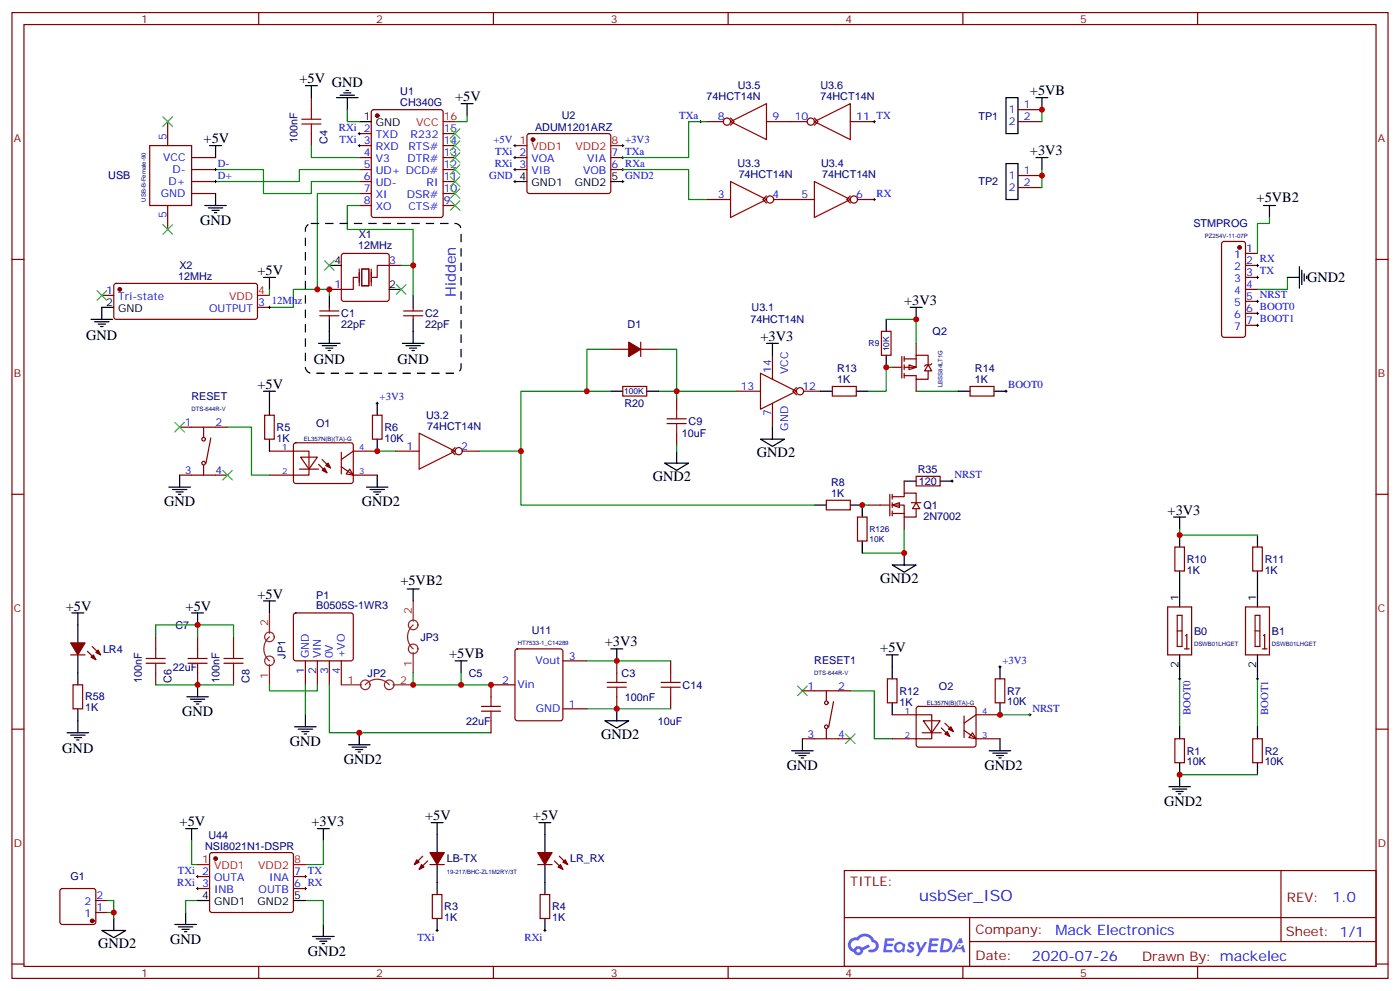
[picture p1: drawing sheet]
<svg xmlns="http://www.w3.org/2000/svg" width="412mm" height="292mm" viewBox="0 0 412 292" stroke-linecap="round" stroke-linejoin="round" font-family="sans-serif">
<g fill="none" stroke="#870000" stroke-width=".35">
<path d="M3.5 3.7h405.4v284.3h-405.4zM7.1 7.2h398.2v277.3h-398.2zM76.2 3.7v3.5M145.3 3.7v3.5M214.5 3.7v3.5M283.6 3.7v3.5M352.8 3.7v3.5M3.5 76.4h3.6M405.3 76.4h3.6M3.5 145.5h3.6M405.3 145.5h3.6M3.5 214.7h3.6"/>
<path d="M405.3 214.7h3.6M248.7 256.3h156.6v28.2h-156.6zM377.3 256.3v20.9M248.7 270.1h156.5M285.6 277.2h119.6M285.6 270.1v14.2M3.5 283.8h3.6M76.2 284.5v3.5M145.3 284.5v3.5M214.5 284.5v3.5M283.6 284.5v3.5M352.8 284.5v3.5"/>
<path d="M405.3 283.8h3.6"/>
</g>
<g fill="#5487ff">
<path d="M267.7 277.5a1.22 1.22 0 0 1 1.7 .2l-.4 .6a.47 .47 0 0 0-.3-.4 .47 .47 0 0 0-.5 .2l.1 .2a1.14 1.14 0 0 1 .8 1.8 1.14 1.14 0 0 1-1.9 0l-.2-.2 .5-.6 .7 .5a.29 .29 0 0 0 .3-.3 .29 .29 0 0 0-.2-.3 1.04 1.04 0 0 1-.6-1.7z"/>
<path d="M260.7 276.2h2.4l.3 .2-.2 .5-1.8 .1-.1 .8h1.5l.3 .4-.3 .4h-1.6l-.2 1.1h1.7l.2 .3-.2 .3-2.6 .1z"/>
<path d="M273.8 276.2h2.4l.3 .2-.1 .5-1.8 .1-.2 .8h1.6l.3 .4-.4 .4-1.6-.1-.1 1.1 1.7 .1 .2 .3-.2 .3-2.6 .1z"/>
<path d="M282.6 276.2h.7l.3 1.3-.6 .3a.69 .69 0 0 0-1 .3 .69 .69 0 0 0 .4 .9 .69 .69 0 0 0 .9-.6l.5-.2 .6 2.2h-.8l-.2-.9h-1.8l-.5 .9h-.8z"/>
<path d="M269.8 277.3h.8l.6 1.8 1.1-1.8h.9l-2.6 4.2h-.8l.9-1.5z"/>
<path d="M277.4 276.2l-.6 4.2h1.3a2.11 2.11 0 0 0 2.5-2.1 2.11 2.11 0 0 0-2.5-2.1zM278.1 277a1.39 1.39 0 0 1 1.7 1.4 1.39 1.39 0 0 1-1.8 1.2h-.3z"/>
<path d="M263.7 277.8a1.54 1.54 0 0 0-.1 2.2 1.54 1.54 0 0 0 2.2 .1l.6 .3 .3-2.3-.2-.3h-.4a1.49 1.49 0 0 0-2.4 0zM264 278.8a.94 .94 0 0 1 1.8 0 .94 .94 0 0 1-1.8 0z"/>
<path d="M250.4 276.6a2.18 2.18 0 0 0 1.1 3.7 1.44 1.44 0 0 0 1.6 .9 1.44 1.44 0 0 0 1.2-1.4l2-1.1-.5-.7-1.9 1a1.47 1.47 0 0 0-2.4 .4 1.39 1.39 0 0 1-.7-1.9 1.39 1.39 0 0 1 2-.5 2.12 2.12 0 0 1 2.2-1.3 2.12 2.12 0 0 1 1.9 1.7 1.14 1.14 0 0 1 1.1 1.4 1.14 1.14 0 0 1-1.7 .7 .43 .43 0 0 0-.5 .4 .43 .43 0 0 0 .4 .5 1.98 1.98 0 0 0 2.5-1.2 1.98 1.98 0 0 0-1.2-2.6 3.1 3.1 0 0 0-5.3-.6l-.9 .1zM252.3 279.9a.55 .55 0 0 1 1.1 0 .55 .55 0 0 1-1.1 0z"/>
<circle cx="282.6" cy="278.3" r=".26"/>
</g>
<g fill="none" stroke="#870000" stroke-width=".35">
<path d="M49.4 35.8v7.1M91.7 28.8v3.5M91.7 39.3v3.6M105.8 39.3h3.6M109.6 32.5l.5-.2h19.7l.7 .4v30.6l-.4 .7h-20l-.7-.4v-30.6zM130.5 39.3h3.6M155.5 39.5l.4-.2h23.3l.5 .2 .2 .5v16.5l-.7 .5-23.5-.1-.5-.6v-16.3zM208.1 35.8h5M215.2 34.7l1.1 1.1-1.1 1.1M225.8 35.8h12M239.9 34.7l1 1.1-1 1.1M250.5 35.8h7"/>
<path d="M44.1 42.9h12.3v17.6h-12.3zM56.4 46.4h7.1M56.4 49.9h7.1M56.4 53.4h7.1M56.4 57h7.1M105.8 42.9h3.6M105.8 46.4h3.6M105.8 49.9h3.6M105.8 53.4h3.6M105.8 57h3.6M130.5 42.9h3.6M130.5 46.4h3.6"/>
<path d="M130.5 49.9h3.6M130.5 53.4h3.6M130.5 57h3.6M151.7 46.4h3.5M151.7 49.9h3.5M179.9 46.4h3.5M179.9 49.9h3.5M208.1 58.7h7.1M225.8 57.7l-1.1 1 1.1 1.1M227.9 58.7h12M250.5 57.7l-1.1 1 1.1 1.1M252.6 58.7h4.9"/>
<path d="M49.4 60.5v7.1M100.8 74.8l.4-.2h12.7l.5 .2 .3 .5v12.7l-.3 .5-.5 .2h-12.7l-.5-.2-.2-.5v-12.7zM105.8 60.5h3.6M114.7 78.1h3.5M130.5 60.5h3.6M360.1 71.3l.4-.2h5.7l.6 .4 .1 27.1-.2 .5-.5 .2h-5.7l-.5-.2-.2-.5v-26.8zM366.9 78.1h3.5M366.9 74.6h3.5M94.2 93h5.6M94.2 91.5h5.6M97 85.2h3.5M97 90.5v1"/>
<path d="M97 93v1M118.9 93h5.6M118.9 91.5h5.6M121.7 90.5v1M121.7 93v1M366.9 85.2h3.5M366.9 81.7h3.5M366.9 88.7h3.5M366.9 92.3h3.5M366.9 95.8h3.5M179.9 102.8h5.3M183.4 113.8h7.1v2.8h-7.1z"/>
<path d="M188.7 100.7v4.3M188.7 102.8h5.3M199.3 116.9v3.6M217 115.2h7M227.5 104.6v7.1M227.5 118.7v7.1M234.6 114.1l-1.1 1.1 1.1 1M236.7 115.2h5M52.9 139.9h14.1M52.9 125.8h14.1M60 125.8v2.8M60 137.1v2.8"/>
<path d="M62.1 128.9l-1.4 7.4M78 122.2h2.8v7.1h-2.8zM79.4 132.8h11.6v7.1h-11.6M86.7 130.6l.4-.2h16.5l.5 .7-.1 10.8-.6 .4h-16.5l-.5-.7v-10.5zM88.2 138.1h5.6M88.5 134.6h5l-2.5 3.5zM93.8 136.7l2.5 2.5M94.9 135.3l2.5 2.5M100.5 137.4l3.6 2.5h7M100.5 133.2v6.3M103 138.1l1.1 1.8-2.1-.4zM109.7 122.2h2.8v7.1h-2.8z"/>
<path d="M111.1 132.8h-7l-3.6 2.5M116.4 132.8h7.1M134.1 131.8l-1.1 1 1.1 1.1M136.2 132.8h4.9M199.3 127.5v3.6M269.9 140.2h7v2.9h-7zM344 178.7h7v14.1h-7zM346.1 161h2.8v7.1h-2.8zM366.9 178.7h7v14.1h-7zM369 161h2.8v7.1h-2.8zM20.8 192.8h4.2M25.8 191.7l2.4 2.5"/>
<path d="M27.2 190.3l2.4 2.5M45.9 187.5v3.5M45.9 198.1v3.5M58.2 187.5v3.5M58.2 198.1v3.5M68.8 187.5v3.5M68.8 198.1v3.5M86.7 180.7l.4-.3h16.3l.5 .3 .2 .5v12.7l-.3 .5-.4 .2h-16.3l-.5-.3-.2-.4v-12.7zM90 194.6v7M93.5 194.6v7M97 194.6v7M100.5 194.6v7"/>
<path d="M151.9 191.2l.5-.2h12.7l.7 .5v20l-.5 .6-12.9 .1-.7-.5v-20zM165.8 194.6h7.1M181.7 194.6v3.5M197.6 194.6v3.5M261.4 199.8h2.8v7.1h-2.8zM293.2 199.8h2.8v7.1h-2.8zM346.8 181.2h1.4v9.1h-1.4zM346.8 185.7h1.4M348.9 191h1.4M349.2 187.1l.4-.3v4.2M369.7 181.2h1.4v9.1h-1.4zM369.7 185.7h1.4"/>
<path d="M371.8 191h1.4M372.2 187.1l.3-.3v4.2M21.5 201.6h2.8v7.1h-2.8zM144.6 212.2v3.5M151.7 201.6h-7.1v3.5M165.8 208.7h7.1M181.7 205.1v3.6M197.6 205.1v3.6M236.4 217.5h14.1M236.4 203.4h14.1M243.4 203.4v2.8M243.4 214.7v2.8"/>
<path d="M245.5 206.6l-1.4 7.4M262.8 210.4h11.7v7.1h-11.7M270.1 208.2l.5-.2h16.5l.4 .7-.1 10.8-.6 .5-16.5-.1-.4-.6v-10.6zM271.6 215.7h5.7M272 212.2h4.9l-2.4 3.5zM277.3 214.3l2.5 2.5M278.3 212.9l2.5 2.5M284 215l3.5 2.5h7.1M284 210.8v6.3M286.5 215.7l1 1.8-2.1-.4zM294.6 210.4h-7.1l-3.5 2.5M346.1 217.5h2.8v7h-2.8z"/>
<path d="M369 217.5h2.8v7h-2.8zM58.2 258.1h3.5M62 251.2l.4-.2h23.3l.5 .2 .2 .5v16.5l-.7 .4h-23.5l-.5-.7v-16.2zM86.4 258.1h3.6M124.5 252.1l-2.4 2.4M125.9 253.5l-2.4 2.4M126.6 254.5h4.3M158.4 254.5h4.2M163.3 253.5l2.5 2.4M164.7 252.1l2.5 2.4M17.9 261.8l.4-.2h9.2l.5 .2 .2 .5v9.2l-.2 .5-.5 .2h-9.2l-.5-.3-.2-.4v-9.2zM28.2 268.6h3.5"/>
<path d="M28.2 265.1h3.5M58.2 261.6h3.5M86.4 261.6h3.6M127.4 263.3h2.8v7.1h-2.8zM159.1 263.3h2.8v7.1h-2.8z"/>
<circle cx="214.1" cy="35.8" r="1.06"/>
<circle cx="238.8" cy="35.8" r="1.06"/>
<circle cx="226.8" cy="58.7" r="1.06"/>
<circle cx="251.5" cy="58.7" r="1.06"/>
<circle cx="235.7" cy="115.2" r="1.06"/>
<circle cx="60" cy="136.3" r=".53"/>
<circle cx="60" cy="129.3" r=".53"/>
<circle cx="135.1" cy="132.8" r="1.06"/>
<circle cx="243.4" cy="206.9" r=".53"/>
<circle cx="243.4" cy="214" r=".53"/>
</g>
<g fill="#870000" stroke="#870000" stroke-width=".35">
<path d="M20.8 189.3h4.2l-2.1 3.5z"/>
<path d="M26.8 193.5l.7-.7 .7 1.4z"/>
<path d="M28.2 192.1l.7-.7 .7 1.4z"/>
<path d="M126.6 251h4.3l-2.1 3.5z"/>
<path d="M124.2 254.5l.7 .7-1.4 .7z"/>
<path d="M122.8 253.1l.7 .7-1.4 .7z"/>
<path d="M158.4 251h4.2l-2.1 3.5z"/>
<path d="M164.4 255.2l.7-.7 .7 1.4z"/>
<path d="M165.8 253.8l.7-.7 .7 1.4z"/>
<path d="M94.9 138.5l.7-.7 .7 1.4z"/>
<path d="M96.7 136.3l.7 1.5-1.4-.7z"/>
<path d="M185.2 100.7l3.5 2.1-3.5 2.2z"/>
<path d="M278.3 216.1l.7-.7 .8 1.4z"/>
<path d="M279.4 214.7l.7-.7 .7 1.4z"/>
<circle cx="111.1" cy="34" r=".53"/>
<circle cx="365.1" cy="72.8" r=".53"/>
<circle cx="27.2" cy="271.1" r=".53"/>
<circle cx="63.5" cy="252.8" r=".53"/>
<circle cx="157" cy="41.1" r=".53"/>
</g>
<g fill="none" stroke="#000" stroke-width=".35">
<path d="M90 25.2h3.5M91.7 25.2v3.6M99.1 28.8h6.4M100.2 28h4.2M101.2 27.3h2.2M102 26.6h.7M102.3 28.8v3.5M105.8 35.8h3.6M135.8 30.5h3.5M137.6 30.5v3.5M61.7 42.9h3.6M63.5 42.9v3.5"/>
<path d="M63.5 57v3.5M151.7 53.4h3.5M179.9 53.4h3.5M60.3 60.5h6.4M61.4 61.2h4.2M62.4 61.9h2.2M63.1 62.6h.8M97 78.1h3.5M372.2 60.5h3.5M373.9 60.5v3.5M382.8 78.5v6.3M383.5 79.6v4.2"/>
<path d="M97 87v3.5M97 94v7.1M114.7 85.2h3.5M121.7 87v3.5M121.7 94v7.1M379.2 81.7h3.6M384.2 80.6v2.1M384.9 81.3v.7M77.6 115.2h3.5M79.4 115.2v7M93.8 101.1h6.4M94.9 101.8h4.2"/>
<path d="M96 102.5h2.1M96.7 103.2h.7M111.1 118.7v3.5M118.5 101.1h6.4M119.6 101.8h4.2M120.6 102.5h2.2M121.4 103.2h.7M179.9 115.2h3.5M190.5 115.2h3.5M225.8 101.1h3.5M227.5 101.1v3.5M52.9 139.9v3.5"/>
<path d="M79.4 129.3v3.5M111.1 129.3v3.5M111.1 139.9v3.5M195.8 136.3h7l-3.5 2.2zM199.3 132.8v3.5M224 129.3h7.1l-3.6 2.1zM227.5 125.8v3.5M49.7 143.4h6.4M50.8 144.1h4.2M51.9 144.8h2.1M52.6 145.5h.7M107.9 143.4h6.4"/>
<path d="M109 144.1h4.2M110.1 144.8h2.1M110.8 145.5h.7M266.3 141.6h3.6M276.9 141.6h3.6M345.7 152.2h3.5M347.5 152.2v3.6M347.5 157.5v3.5M370.4 157.5v3.5M77.6 176.9h3.5M79.4 176.9v3.5M119.9 173.4h3.6"/>
<path d="M121.7 173.4v3.5M347.5 168.1v10.6M370.4 168.1v10.6M21.2 180.4h3.5M22.9 180.4v8.9M22.9 192.8v8.8M56.4 180.4h3.6M58.2 180.4v3.6M134.1 194.6h3.5M135.8 194.6v3.5M179.9 191h3.5M181.7 191v3.6"/>
<path d="M261.1 192.8h3.5M262.8 192.8v7M294.6 196.3v3.5M347.5 192.8v7M370.4 192.8v7M19.8 215.7h6.3M20.8 216.4h4.2M21.9 217.1h2.1M22.6 217.8h.7M22.9 208.7v7M55 205.1h6.4M56.1 205.8h4.2"/>
<path d="M57.1 206.6h2.2M57.9 207.3h.7M58.2 201.6v3.5M86.8 214h6.3M87.8 214.7h4.3M88.9 215.4h2.1M89.6 216.1h.7M90 210.4v3.6M102.7 219.3h6.3M103.7 220h4.2M105.8 215.7v3.6M178.2 212.2h7l-3.5 2.1z"/>
<path d="M181.7 208.7v3.5M236.4 217.5v3.5M262.8 206.9v3.5M294.6 206.9v3.5M294.6 217.5v3.5M347.5 214v3.5M370.4 214v3.5M104.8 220.7h2.1M105.5 221.4h.7M233.2 221h6.3M234.2 221.7h4.3M235.3 222.4h2.1"/>
<path d="M236 223.1h.7M291.4 221h6.3M292.5 221.7h4.2M293.5 222.4h2.1M294.2 223.1h.7M344.3 231.6h6.4M345.4 232.3h4.2M346.4 233h2.1M347.1 233.7h.7M347.5 224.5v7.1M370.4 224.5v3.6M54.7 243.9h3.5"/>
<path d="M56.4 243.9v3.6M93.5 243.9h3.5M95.2 243.9v3.6M127 242.2h3.5M128.8 242.2v8.8M128.8 254.5v8.8M158.7 242.2h3.6M160.5 242.2v8.8M160.5 254.5v8.8M30 273.9h7l-3.5 2.1zM33.5 270.4v3.5M51.5 272.2h6.4"/>
<path d="M52.6 272.9h4.2M53.6 273.6h2.1M54.3 274.3h.7M54.7 268.6v3.6M58.2 265.1h3.5M86.4 265.1h3.6M92.1 275.7h6.3M93.1 276.4h4.3M94.2 277.1h2.1M94.9 277.8h.7M95.2 272.2v3.5M128.8 270.4v3.5"/>
<path d="M160.5 270.4v3.5"/>
</g>
<path d="M130.5 35.8h3.6M151.7 42.9h3.5M179.9 42.9h3.5M58.2 254.5h3.5M86.4 254.5h3.6" fill="none" stroke="#f00" stroke-width=".35"/>
<g fill="none" stroke="#008700" stroke-width=".35">
<path d="M102.3 32.3v3.5h3.5M137.6 34v1.8h-3.5M208.1 35.8h-5.3v10.6h-19.4M63.5 49.9h14.1v7.1h14.1v-3.6h14.1M91.7 42.9v3.5h14.1M105.8 49.9h-17.6v3.5h-24.7M105.8 57h-12.3v28.2h3.5v1.8M105.8 60.5h-3.5v7.1h19.4v10.5M118.2 78.1h3.5v8.9M373.9 64v1.8h-3.5v8.8M379.2 81.7v3.5h-8.8M179.9 102.8h-7v12.4"/>
<path d="M194 115.2h5.3v1.7M194 102.8h5.3v12.4M67 125.8h7.1v14.1h5.3M199.3 131.1v1.7M266.3 155.8v7h-12.3M347.5 155.8v1.7h22.9M45.9 187.5v-3.5h12.3v3.5M58.2 184h10.6v3.5M121.7 198.1v3.5h14.1M135.8 198.1v3.5h8.8M172.9 194.6h24.7M347.5 199.8v14.2"/>
<path d="M370.4 199.8v14.2M45.9 201.6h22.9M79.4 201.6v1.8h14.1v-1.8M90 201.6v8.8M97 201.6v14.1h47.6M172.9 208.7h24.7M250.5 203.4h7v14.1h5.3M294.6 210.4h8.8M347.5 228.1h22.9M56.4 247.5v7h1.8M95.2 247.5v7h-5.2M31.7 268.6h1.8v1.8"/>
<path d="M31.7 265.1h1.8v3.5M58.2 265.1h-3.5v3.5M90 265.1h5.2v7.1"/>
</g>
<path d="M105.8 79.2v4.9M106.5 79.2h2.2v4.9h-2.2zM109.4 79.2v4.9M114.7 78.1h-3.6v3.6h-1.4M105.5 81.7h-1.4v3.5h-3.6" fill="none" stroke="#870012" stroke-width=".35"/>
<g fill="none" stroke="#000" stroke-width=".29">
<path d="M105.5 39.3h.7M105.8 39v.7M206 35.8h.7M206.4 35.5v.7M257.2 35.8h.7M257.5 35.5v.7M63.1 49.9h.8M63.1 53.4h.8M63.5 49.6v.7M63.5 53.1v.7M105.5 42.9h.7M105.8 42.5v.7"/>
<path d="M151.3 42.9h.7M151.3 49.9h.7M151.3 53.4h.7M151.3 46.4h.7M151.7 42.5v.7M151.7 46v.7M151.7 49.6v.7M151.7 53.1v.7M183.1 42.9h.7M183.1 49.9h.7M183.1 53.4h.7M183.1 46.4h.7"/>
<path d="M183.4 42.5v.7M183.4 46v.7M183.4 49.6v.7M183.4 53.1v.7M257.2 58.7h.7M257.5 58.4v.7M370.1 78.1h.7M370.4 77.8v.7M370.1 81.7h.7M370.1 88.7h.7M370.1 92.3h.7M370.1 95.8h.7"/>
<path d="M370.4 81.3v.7M370.4 88.4v.7M370.4 91.9v.7M370.4 95.4v.7M110.8 118.7h.7M111.1 118.4v.7M296 115.2h.7M296.3 114.8v.7M280.1 141.6h.7M280.5 141.3v.7M294.2 196.3h.7M294.6 196v.7"/>
<path d="M347.1 199.8h.7M347.5 199.5v.7M370.1 199.8h.7M370.4 199.5v.7M303 210.4h.7M303.4 210.1v.7M57.9 258.1h.7M58.2 257.7v.7M89.6 258.1h.7M90 257.7v.7M57.9 261.6h.7M58.2 261.2v.7"/>
<path d="M89.6 261.6h.7M90 261.2v.7M128.4 273.9h.7M128.8 273.6v.7M160.2 273.9h.7M160.5 273.6v.7"/>
</g>
<g fill="none" stroke="#a10000" stroke-width=".35">
<path d="M88.9 36.5h5.6M88.9 35.1h5.6M91.7 32.3v2.8M91.7 36.5v2.8M196.5 124.7h5.6M196.5 123.3h5.6M199.3 120.5v2.8M199.3 124.7v2.8M43 195.3h5.7M43 193.9h5.7M45.9 191v2.9M45.9 195.3v2.8"/>
<path d="M55.4 195.3h5.6M55.4 193.9h5.6M58.2 191v2.9M58.2 195.3v2.8M66 195.3h5.6M66 193.9h5.6M68.8 191v2.9M68.8 195.3v2.8M181.7 198.1v2.8M197.6 198.1v2.8M141.8 209.4h5.7M141.8 208h5.7"/>
<path d="M144.6 205.1v2.9M144.6 209.4v2.8M178.9 202.3h5.6M178.9 200.9h5.6M181.7 202.3v2.8M194.7 202.3h5.7M194.7 200.9h5.7M197.6 202.3v2.8"/>
</g>
<g fill="none" stroke="#3c3" stroke-width=".35">
<path d="M48 34.4l2.8 2.8M50.8 34.4l-2.8 2.8M132.6 37.9l2.9 2.8M135.5 37.9l-2.9 2.8M132.6 41.5l2.9 2.8M132.6 59.1l2.9 2.8M132.6 55.6l2.9 2.8M132.6 52l2.9 2.9M132.6 48.5l2.9 2.8M132.6 45l2.9 2.8M135.5 41.5l-2.9 2.8M135.5 59.1l-2.9 2.8"/>
<path d="M135.5 55.6l-2.9 2.8M135.5 52l-2.9 2.9M135.5 48.5l-2.9 2.8M135.5 45l-2.9 2.8M48 66.1l2.8 2.9M50.8 66.1l-2.8 2.9M95.6 76.7l2.8 2.9M98.4 76.7l-2.8 2.9M116.8 83.8l2.8 2.8M119.6 83.8l-2.8 2.8M51.5 124.4l2.8 2.8M54.3 124.4l-2.8 2.8"/>
<path d="M65.6 138.5l2.8 2.8M68.4 138.5l-2.8 2.8M234.9 202l2.9 2.8M237.8 202l-2.9 2.8M249.1 216.1l2.8 2.8M251.9 216.1l-2.8 2.8"/>
</g>
<g fill="none" stroke="#8c2424" stroke-width=".35">
<path d="M121.7 176.9v6M79.4 187.5a4.6 4.6 0 0 0 0 7.1M79.4 180.4v6M79.4 195.6v6M121.7 184a4.6 4.6 0 0 0 0 7M121.7 192.1v6M100.5 201.6h6M107.6 201.6a4.6 4.6 0 0 1 7.1 0M115.7 201.6h6"/>
<circle cx="79.4" cy="194.6" r="1.41"/>
<circle cx="79.4" cy="187.5" r="1.41"/>
<circle cx="121.7" cy="191" r="1.41"/>
<circle cx="121.7" cy="184" r="1.41"/>
<circle cx="107.6" cy="201.6" r="1.41"/>
<circle cx="114.7" cy="201.6" r="1.41"/>
</g>
<path d="M215.2 35.8l10.6-5.3v10.6zM239.9 35.8l10.6-5.3v10.6zM215.2 53.4l10.6 5.3-10.6 5.3zM239.9 53.4l10.6 5.3-10.6 5.3zM224 109.9l10.6 5.3-10.6 5.3zM123.5 127.5l10.6 5.3-10.6 5.3z" fill="none" stroke="#900" stroke-width=".35"/>
<g fill="#fff" stroke="#870000" stroke-width=".35">
<path d="M262.8 148.7l2.1-.7v1.4z"/>
<path d="M269.9 148l1 1.8h-2.1z"/>
</g>
<g fill="none" stroke="#870000" stroke-width=".35">
<path d="M243.4 147.3h7.1v2.8h-7.1zM252.6 152.2h2.8v7.1h-2.8zM255.8 148.7h6.3M262.1 145.5v6.4M262.8 146.2h3.5v-1h3.6v2.8M262.8 148.7h3.5v3.5h3.6v-2.4M262.8 151.2h3.5M262.8 145.5v1.4M262.8 148v1.4M262.8 150.5v1.4M266.3 141.6v3.6M266.3 152.2v3.6"/>
<path d="M268.5 148h2.8"/>
</g>
<path d="M239.9 148.7h3.5M250.5 148.7h3.5v3.5M254 159.3v3.5" fill="none" stroke="#000" stroke-width=".35"/>
<path d="M199.3 115.2h17.7M254 148.7h1.8" fill="none" stroke="#008700" stroke-width=".35"/>
<path d="M267.8 107.4l2.1 .7-2.1 .7z" fill="#fff" stroke="#870000" stroke-width=".35"/>
<g fill="none" stroke="#870000" stroke-width=".35">
<path d="M299.9 32.3h7M299.9 35.8h7M299.9 51.7h7M299.9 55.2h7M30 87h3.5M33.7 83.6l.5-.2 41.2 .1 .4 .6v9.2l-.2 .5-.5 .2h-40.9l-.5-.2-.2-.5v-9.2zM75.8 90.5h3.6M259.6 97.5h2.9v7.1h-2.9zM245.2 113.8h7v2.8h-7zM262.8 108.1h2.8M265.6 105v6.3M266.3 105.7h3.6"/>
<path d="M266.3 105v1.4M266.3 107.4v1.4M266.3 109.9v1.4M269.9 104.6h3.5v2.8M269.9 104.6v3.5h-3.6M269.9 101.1v3.5M269.9 111.7v3.5M273.4 107.4l1.1 1.8h-2.2zM273.4 109.2v2.5h-3.5v-1.1h-3.6M274.5 107.1l-.4 .3h-1.4l-.4 .4M285.8 113.8h7v2.8h-7z"/>
</g>
<g fill="none" stroke="#000" stroke-width=".35">
<path d="M296.3 28.8h3.6v10.5h-3.6zM305.2 28.8h3.5M306.9 28.8v3.5M296.3 48.2h3.6v10.5h-3.6zM305.2 46.4h3.5M306.9 46.4v3.5M26.8 94h6.4M27.9 94.7h4.2M28.9 95.4h2.1M29.6 96.1h.7M33.5 90.5h-3.5v3.5M77.6 81.7h3.5"/>
<path d="M79.4 81.7v3.5M261.1 94v3.5M268.1 90.5h3.5M269.9 90.5v3.5M241.7 115.2h3.5M252.2 115.2h3.6M261.1 104.6v3.5M282.2 115.2h3.6M292.8 115.2h3.5M262.8 166.3h7.1l-3.6 2.2zM266.3 162.8v3.5"/>
</g>
<path d="M306.9 32.3v3.5M183.4 49.9h19.4v8.8h5.3M306.9 49.9v5.3M79.4 85.2v1.8M93.5 85.2h-7.1v5.3h-7M261.1 94h8.8v7.1M179.9 115.2h-26.4v33.5h86.4M262.8 108.1h-1.7v7.1h-5.3M269.9 115.2h12.3M111.1 132.8h5.3M141.1 132.8h12.4" fill="none" stroke="#008700" stroke-width=".35"/>
<path d="M75.8 87h3.6" fill="none" stroke="#f00" stroke-width=".35"/>
<circle cx="35.3" cy="85.2" r=".53" fill="#870000" stroke="#870000" stroke-width=".35"/>
<path d="M28.6 85.5l2.8 2.9M31.4 85.5l-2.8 2.9" fill="none" stroke="#3c3" stroke-width=".35"/>
<path d="M79 90.5h.7M79.4 90.1v.7" fill="none" stroke="#000" stroke-width=".29"/>
<path d="M91.7 65.8h42.4a1.76 1.76 0 0 1 1.7 1.8v40.5a1.89 1.89 0 0 1-1.7 1.8h-42.4a1.89 1.89 0 0 1-1.7-1.8v-40.5a1.89 1.89 0 0 1 1.7-1.8" fill="none" stroke="#000" stroke-width=".35" stroke-dasharray="2.1 2.1"/>
<g fill="#c00">
<circle cx="97" cy="85.2" r=".88"/>
<circle cx="121.7" cy="78.1" r=".88"/>
<circle cx="58.2" cy="184" r=".88"/>
<circle cx="58.2" cy="201.6" r=".88"/>
<circle cx="181.7" cy="194.6" r=".88"/>
<circle cx="181.7" cy="208.7" r=".88"/>
<circle cx="144.6" cy="201.6" r=".88"/>
<circle cx="105.8" cy="215.7" r=".88"/>
<circle cx="347.5" cy="228.1" r=".88"/>
<circle cx="33.5" cy="268.6" r=".88"/>
<circle cx="135.8" cy="201.6" r=".88"/>
<circle cx="121.7" cy="201.6" r=".88"/>
<circle cx="347.5" cy="157.5" r=".88"/>
<circle cx="294.6" cy="210.4" r=".88"/>
<circle cx="254" cy="148.7" r=".88"/>
<circle cx="199.3" cy="115.2" r=".88"/>
<circle cx="269.9" cy="94" r=".88"/>
<circle cx="261.1" cy="108.1" r=".88"/>
<circle cx="93.5" cy="85.2" r=".88"/>
<circle cx="306.9" cy="51.7" r=".88"/>
<circle cx="306.9" cy="32.3" r=".88"/>
<circle cx="172.9" cy="115.2" r=".88"/>
<circle cx="111.1" cy="132.8" r=".88"/>
<circle cx="153.5" cy="132.8" r=".88"/>
<circle cx="266.3" cy="162.8" r=".88"/>
</g>
<text font-size="4.6" fill="#00f" x="270.8" y="265.3">usbSer_ISO</text>
<g font-size="4.2">
<text x="88.2" y="24.5">+5V</text>
<text x="97.7" y="25.6">GND</text>
<text x="134.1" y="29.8">+5V</text>
<text x="303.4" y="28">+5VB</text>
<text x="60" y="42.2">+5V</text>
<text x="303.4" y="45.7">+3V3</text>
<text x="370.2" y="59.4">+5VB2</text>
<text x="58.9" y="66.1">GND</text>
<text x="75.8" y="81">+5V</text>
<text x="385.1" y="83.1">GND2</text>
<text x="266.3" y="89.8">+3V3</text>
<text x="25.4" y="100">GND</text>
<text x="224" y="100.4">+3V3</text>
<text x="92.4" y="107.1">GND</text>
<text x="117.1" y="107.1">GND</text>
<text x="75.8" y="114.5">+5V</text>
<text x="223" y="134.6">GND2</text>
<text x="192.3" y="141.6">GND2</text>
<text x="48.3" y="149">GND</text>
<text x="106.5" y="149">GND2</text>
<text x="344" y="151.5">+3V3</text>
<text x="117.9" y="172.3">+5VB2</text>
<text x="259.3" y="171.6">GND2</text>
<text x="19.4" y="179.7">+5V</text>
<text x="54.7" y="179.7">+5V</text>
<text x="75.8" y="176.2">+5V</text>
<text x="178.2" y="190.3">+3V3</text>
<text x="132.3" y="193.9">+5VB</text>
<text x="259.3" y="192.1">+5V</text>
<text x="53.6" y="210.8">GND</text>
<text x="18.3" y="221.7">GND</text>
<text x="85.4" y="219.6">GND</text>
<text x="177.1" y="217.5">GND2</text>
<text x="101.2" y="224.9">GND2</text>
<text x="231.8" y="226.7">GND</text>
<text x="290" y="226.7">GND2</text>
<text x="342.9" y="237.2">GND2</text>
<text x="52.9" y="243.2">+5V</text>
<text x="91.7" y="243.2">+3V3</text>
<text x="125.2" y="241.5">+5V</text>
<text x="157" y="241.5">+5V</text>
<text x="28.9" y="279.2">GND2</text>
<text x="50.1" y="277.8">GND</text>
<text x="90.7" y="281.3">GND2</text>
</g>
<g font-size="4.2" fill="#00f">
<text x="134.3" y="87.4" transform="rotate(-90 134.3 87.4)">Hidden</text>
<text x="392.5" y="265.6">1.0</text>
<text x="310.9" y="275.1">Mack Electronics</text>
<text x="304" y="282.9">2020-07-26</text>
</g>
<g font-size="3.9" fill="#800">
<text x="250.5" y="260.9">TITLE:</text>
<text x="379.1" y="265.6">REV:</text>
<text x="287.4" y="275.1">Company:</text>
<text x="378.7" y="275.7">Sheet: 1/1</text>
<text x="287.4" y="282.8">Date:</text>
<text x="336.4" y="282.8">Drawn By: mackelec</text>
</g>
<g font-size="3.2" fill="#800">
<text x="41.6" y="6.7">1</text>
<text x="110.8" y="6.7">2</text>
<text x="179.9" y="6.7">3</text>
<text x="249.1" y="6.7">4</text>
<text x="318.2" y="6.7">5</text>
<text x="4.1" y="41.8">A</text>
<text x="405.9" y="41.8">A</text>
<text x="4.1" y="110.9">B</text>
<text x="405.9" y="110.9">B</text>
<text x="4.1" y="180.1">C</text>
<text x="405.9" y="180.1">C</text>
<text x="4.1" y="249.2">D</text>
<text x="405.9" y="249.2">D</text>
<text x="41.6" y="287.5">1</text>
<text x="110.8" y="287.5">2</text>
<text x="179.9" y="287.5">3</text>
<text x="249.1" y="287.5">4</text>
<text x="318.2" y="287.5">5</text>
</g>
<g font-size="3.2" fill="#000080">
<text x="117.9" y="28">U1</text>
<text x="208.1" y="29.5">74HCT14N</text>
<text x="217.3" y="26.3">U3.5</text>
<text x="241.7" y="29.5">74HCT14N</text>
<text x="241.7" y="26.2">U3.6</text>
<text x="117.9" y="31.2">CH340G</text>
<text x="165.5" y="35">U2</text>
<text x="288.2" y="35.2">TP1</text>
<text x="157.6" y="38.7">ADUM1201ARZ</text>
<text x="87.6" y="42.2" transform="rotate(-90 87.6 42.2)">100nF</text>
<text x="96.4" y="42.4" transform="rotate(-90 96.4 42.4)">C4</text>
<text x="31.9" y="52.8">USB</text>
<text x="217.3" y="49.2">U3.3</text>
<text x="217.6" y="52.4">74HCT14N</text>
<text x="241.9" y="49.2">U3.4</text>
<text x="242.2" y="52.4">74HCT14N</text>
<text x="288.2" y="54.6">TP2</text>
<text x="105.7" y="70.2">X1</text>
<text x="351.5" y="66.9">STMPROG</text>
<text x="105.5" y="73.4">12MHz</text>
<text x="52.5" y="82.4">12MHz</text>
<text x="52.8" y="79.2">X2</text>
<text x="100.5" y="93.4">C1</text>
<text x="125.2" y="93.4">C2</text>
<text x="221.1" y="95.1">74HCT14N</text>
<text x="221.4" y="91.6">U3.1</text>
<text x="100.5" y="96.6">22pF</text>
<text x="125.2" y="96.6">22pF</text>
<text x="184.9" y="96.5">D1</text>
<text x="274.7" y="98.7">Q2</text>
<text x="246.6" y="112.7">1K</text>
<text x="246.6" y="109.5">R13</text>
<text x="287.2" y="112.7">1K</text>
<text x="287.2" y="109.5">R14</text>
<text x="56.4" y="117.8">RESET</text>
<text x="184" y="119.9">R20</text>
<text x="93.1" y="125.6">O1</text>
<text x="125.5" y="123.2">U3.2</text>
<text x="202.9" y="125.1">C9</text>
<text x="81.5" y="130.1">1K</text>
<text x="81.5" y="126.9">R5</text>
<text x="113.2" y="130.1">10K</text>
<text x="113.2" y="126.9">R6</text>
<text x="125.9" y="126.5">74HCT14N</text>
<text x="200.9" y="128.7">10uF</text>
<text x="244.8" y="143.1">R8</text>
<text x="270.3" y="139.3">R35</text>
<text x="270.7" y="142.8">120</text>
<text x="244.8" y="146.2">1K</text>
<text x="272" y="149.8">Q1</text>
<text x="272" y="153">2N7002</text>
<text x="349.6" y="165.7">R10</text>
<text x="372.5" y="165.7">R11</text>
<text x="349.6" y="168.9">1K</text>
<text x="372.5" y="168.9">1K</text>
<text x="93.2" y="179.4">B0505S-1WR3</text>
<text x="93.2" y="176.2">P1</text>
<text x="51.7" y="185.1">C7</text>
<text x="123.8" y="188.6">JP3</text>
<text x="156.6" y="186.6">U11</text>
<text x="351.7" y="186.9">B0</text>
<text x="374.6" y="186.9">B1</text>
<text x="30.3" y="192.2">LR4</text>
<text x="50.9" y="197.4">22uF</text>
<text x="84.1" y="193.9" transform="rotate(-90 84.1 193.9)">JP1</text>
<text x="239.9" y="195.4">RESET1</text>
<text x="41.7" y="201" transform="rotate(-90 41.7 201)">100nF</text>
<text x="50.6" y="201.1" transform="rotate(-90 50.6 201.1)">C6</text>
<text x="64.7" y="201" transform="rotate(-90 64.7 201)">100nF</text>
<text x="73.5" y="201.1" transform="rotate(-90 73.5 201.1)">C8</text>
<text x="108.3" y="199.3">JP2</text>
<text x="138.1" y="199.2">C5</text>
<text x="183.1" y="199.3">C3</text>
<text x="201.1" y="202.7">C14</text>
<text x="276.6" y="203.2">O2</text>
<text x="25" y="209.4">1K</text>
<text x="25" y="206.2">R58</text>
<text x="184.1" y="206.3">100nF</text>
<text x="264.9" y="207.7">1K</text>
<text x="264.9" y="204.5">R12</text>
<text x="296.7" y="207.7">10K</text>
<text x="296.7" y="204.6">R7</text>
<text x="137.4" y="213.3">22uF</text>
<text x="193.8" y="213.4">10uF</text>
<text x="349.6" y="225.3">10K</text>
<text x="349.6" y="222.2">R1</text>
<text x="372.5" y="225.3">10K</text>
<text x="372.5" y="222.2">R2</text>
<text x="60.4" y="250.4">NSI8021N1-DSPR</text>
<text x="61.4" y="246.9">U44</text>
<text x="131.6" y="253.8">LB-TX</text>
<text x="167.9" y="253.9">LR_RX</text>
<text x="20.7" y="259.2">G1</text>
<text x="130.9" y="268">R3</text>
<text x="162.6" y="268">R4</text>
<text x="130.9" y="271.2">1K</text>
<text x="162.6" y="271.2">1K</text>
</g>
<g font-size="3.2">
<text x="107.2" y="35.5">1</text>
<text x="110.7" y="37.2">GND</text>
<text x="180.1" y="53.1">5 GND2</text>
<text x="156.5" y="54.9">GND1</text>
<text x="169.3" y="54.9">GND2</text>
<text x="98.5" y="77.8">4</text>
<text x="114.7" y="84.8">2</text>
<text x="31.3" y="90.1">2</text>
<text x="34.8" y="91.9">GND</text>
<text x="347.1" y="176.9" transform="rotate(-90 347.1 176.9)">1</text>
<text x="370.1" y="176.9" transform="rotate(-90 370.1 176.9)">1</text>
<text x="347.1" y="196.6" transform="rotate(-90 347.1 196.6)">2</text>
<text x="370.1" y="196.6" transform="rotate(-90 370.1 196.6)">2</text>
<text x="59.5" y="264.8">4</text>
<text x="63" y="266.5">GND1</text>
<text x="75.8" y="266.5">GND2</text>
<text x="86.6" y="264.8">5</text>
</g>
<g font-size="3.2" fill="#f00">
<text x="130.7" y="35.5">16</text>
<text x="122.6" y="37.2">VCC</text>
<text x="156.5" y="44.3">VDD1</text>
<text x="169.5" y="44.3">VDD2</text>
<text x="180.1" y="42.5">8 +3V3</text>
<text x="67.5" y="88.4">VDD</text>
<text x="76" y="86.6">4</text>
<text x="59.5" y="254.2">1</text>
<text x="63" y="255.9">VDD1</text>
<text x="76.1" y="255.9">VDD2</text>
<text x="86.6" y="254.2">8</text>
</g>
<g font-size="3.2" fill="#00f">
<text x="200" y="34.9">TXa</text>
<text x="211.4" y="35.5">8</text>
<text x="227.5" y="35.5">9</text>
<text x="234.1" y="35.5">10</text>
<text x="252.2" y="35.5">11 TX</text>
<text x="297.1" y="33.3">1</text>
<text x="301.6" y="31.9">1</text>
<text x="301.6" y="35.5">2</text>
<text x="49" y="41.1" transform="rotate(-90 49 41.1)">5</text>
<text x="99.9" y="38.5">RXi 2</text>
<text x="100" y="42">TXi 3</text>
<text x="110.7" y="40.7">TXD</text>
<text x="121" y="40.7">R232</text>
<text x="130.7" y="39">15</text>
<text x="145.3" y="42">+5V 1</text>
<text x="297.1" y="36.9">2</text>
<text x="48.1" y="47.4">VCC</text>
<text x="107.2" y="46">4</text>
<text x="110.7" y="44.3">RXD</text>
<text x="110.7" y="47.8">V3</text>
<text x="120" y="47.8">DTR#</text>
<text x="120.3" y="44.3">RTS#</text>
<text x="130.7" y="46">13</text>
<text x="130.7" y="42.5">14</text>
<text x="145.9" y="45.5">TXi 2</text>
<text x="156.5" y="47.8">VOA</text>
<text x="172.9" y="47.8">VIA</text>
<text x="180.1" y="46">7 TXa</text>
<text x="50.8" y="51">D-</text>
<text x="64.2" y="49">D-</text>
<text x="64.2" y="52.6">D+</text>
<text x="107.2" y="49.6">5</text>
<text x="107.2" y="53.1">6</text>
<text x="110.7" y="51.3">UD+ DCD#</text>
<text x="130.7" y="53.1">11</text>
<text x="130.7" y="49.6">12</text>
<text x="144.1" y="52.6">GND 4</text>
<text x="145.7" y="49">RXi 3</text>
<text x="156.5" y="51.3">VIB</text>
<text x="171.8" y="51.3">VOB</text>
<text x="180.1" y="49.6">6 RXa</text>
<text x="297.1" y="52.7">1</text>
<text x="301.6" y="51.3">1</text>
<text x="47.4" y="58">GND</text>
<text x="49.6" y="54.5">D+</text>
<text x="107.2" y="56.6">7</text>
<text x="110.7" y="54.9">UD-</text>
<text x="110.7" y="58.4">XI</text>
<text x="119.8" y="58.4">DSR#</text>
<text x="125.7" y="54.9">RI</text>
<text x="130.7" y="56.6">10</text>
<text x="211.4" y="58.4">3</text>
<text x="227.5" y="58.4">4</text>
<text x="236.1" y="58.4">5</text>
<text x="252.2" y="58.4">6</text>
<text x="258.2" y="57.9">RX</text>
<text x="297.1" y="56.3">2</text>
<text x="301.6" y="54.9">2</text>
<text x="49" y="64.3" transform="rotate(-90 49 64.3)">5</text>
<text x="107.2" y="60.1">8</text>
<text x="110.7" y="61.9">XO</text>
<text x="120.3" y="61.9">CTS#</text>
<text x="130.7" y="60.1">9</text>
<text x="114.7" y="77.8">3</text>
<text x="363.6" y="76">1</text>
<text x="367.1" y="74.3">1</text>
<text x="367.1" y="77.8">2 RX</text>
<text x="363.6" y="79.6">2</text>
<text x="363.6" y="83.1">3</text>
<text x="367.1" y="81.3">3 TX</text>
<text x="31.3" y="86.6">1</text>
<text x="34.8" y="88.4">Tri-state</text>
<text x="80.1" y="89.6">12Mhz</text>
<text x="98.5" y="84.8">1</text>
<text x="363.6" y="86.6">4</text>
<text x="367.1" y="84.8">4</text>
<text x="367.1" y="88.4">5 NRST</text>
<text x="61.6" y="91.9">OUTPUT</text>
<text x="76" y="90.1">3</text>
<text x="363.6" y="90.1">5</text>
<text x="363.6" y="93.7">6</text>
<text x="367.1" y="91.9">6 BOOT0</text>
<text x="367.1" y="95.4">7 BOOT1</text>
<text x="363.6" y="97.2">7</text>
<text x="227.2" y="109.9" transform="rotate(-90 227.2 109.9)">14</text>
<text x="232.1" y="110.1" transform="rotate(-90 232.1 110.1)">VCC</text>
<text x="111.8" y="117.8">+3V3</text>
<text x="218.2" y="114.8">13</text>
<text x="236.4" y="114.8">12</text>
<text x="297" y="114.3">BOOT0</text>
<text x="54.4" y="125.4">1</text>
<text x="63.5" y="125.4">2</text>
<text x="227.2" y="122.5" transform="rotate(-90 227.2 122.5)">7</text>
<text x="232.1" y="126.8" transform="rotate(-90 232.1 126.8)">GND</text>
<text x="119.7" y="132.5">1</text>
<text x="135.8" y="132.5">2</text>
<text x="54.4" y="139.5">3</text>
<text x="63.5" y="139.5">4</text>
<text x="281.2" y="140.8">NRST</text>
<text x="91" y="193.9" transform="rotate(-90 91 193.9)">GND</text>
<text x="94.5" y="193.9" transform="rotate(-90 94.5 193.9)">VIN</text>
<text x="98.1" y="193.9" transform="rotate(-90 98.1 193.9)">0V</text>
<text x="101.6" y="193.9" transform="rotate(-90 101.6 193.9)">+VO</text>
<text x="157.8" y="195.6">Vout</text>
<text x="167.6" y="194.2">3</text>
<text x="295.3" y="195.4">+3V3</text>
<text x="89.6" y="198.3" transform="rotate(-90 89.6 198.3)">1</text>
<text x="93.1" y="198.3" transform="rotate(-90 93.1 198.3)">2</text>
<text x="96.7" y="198.3" transform="rotate(-90 96.7 198.3)">3</text>
<text x="100.2" y="198.3" transform="rotate(-90 100.2 198.3)">4</text>
<text x="147.9" y="201.3">2</text>
<text x="152.4" y="202.7">Vin</text>
<text x="237.9" y="203">1</text>
<text x="246.9" y="203">2</text>
<text x="157.8" y="209.7">GND</text>
<text x="167.6" y="208.3">1</text>
<text x="304.1" y="209.6">NRST</text>
<text x="350.7" y="210.6" transform="rotate(-90 350.7 210.6)">BOOT0</text>
<text x="373.6" y="210.6" transform="rotate(-90 373.6 210.6)">BOOT1</text>
<text x="237.9" y="217.1">3</text>
<text x="246.9" y="217.1">4</text>
<text x="52.4" y="257.2">TXi 2</text>
<text x="86.6" y="257.7">7 TX</text>
<text x="52.2" y="260.7">RXi 3</text>
<text x="63" y="259.5">OUTA</text>
<text x="63" y="263">INB</text>
<text x="76.2" y="263">OUTB</text>
<text x="79.2" y="259.5">INA</text>
<text x="86.6" y="261.2">6 RX</text>
<text x="24.9" y="266.5">2</text>
<text x="28.4" y="268.3">1</text>
<text x="28.4" y="264.8">2</text>
<text x="24.9" y="270.1">1</text>
<text x="122.9" y="277.1">TXi</text>
<text x="154.5" y="277.1">RXi</text>
</g>
<g font-size="3.2" fill="#8d2323">
<text x="79" y="184.3" transform="rotate(-90 79 184.3)">2</text>
<text x="121.4" y="180.8" transform="rotate(-90 121.4 180.8)">2</text>
<text x="121.4" y="196.2" transform="rotate(-90 121.4 196.2)">1</text>
<text x="79" y="199.7" transform="rotate(-90 79 199.7)">1</text>
<text x="102.4" y="201.3">1</text>
<text x="117.8" y="201.3">2</text>
</g>
<g font-size="2.5" fill="#000080">
<text x="255.9" y="102">R9</text>
<text x="262" y="103.4" transform="rotate(-90 262 103.4)">10K</text>
<text x="183.9" y="116.1">100K</text>
<text x="256.1" y="159.6">10K</text>
<text x="256.1" y="156.6">R126</text>
</g>
<g font-size="2.5" fill="#00f">
<text x="83.1" y="132.5">1</text>
<text x="105.8" y="132.5">4</text>
<text x="83.1" y="139.5">2</text>
<text x="105.8" y="139.5">3</text>
<text x="266.5" y="210.1">1</text>
<text x="289.3" y="210.1">4</text>
<text x="266.5" y="217.1">2</text>
<text x="289.3" y="217.1">3</text>
</g>
<g font-size="1.8" fill="#000080">
<text x="43" y="59.4" transform="rotate(-90 43 59.4)">USB-B-Female-90</text>
<text x="354.9" y="70">PZ254V-11-07P</text>
<text x="277.6" y="113.9" transform="rotate(-90 277.6 113.9)">LBSS84LT1G</text>
<text x="56.4" y="121">DTS-644R-V</text>
<text x="89.5" y="129.9">EL357N(B)(TA)-G</text>
<text x="152.5" y="190">HT7533-1_C14289</text>
<text x="351.7" y="190.1">DSWB01LHGET</text>
<text x="374.6" y="190.1">DSWB01LHGET</text>
<text x="239.9" y="198.6">DTS-644R-V</text>
<text x="273" y="207.5">EL357N(B)(TA)-G</text>
<text x="131.6" y="257.2">19-217/BHC-ZL1M2RY/3T</text>
</g>
</svg>
